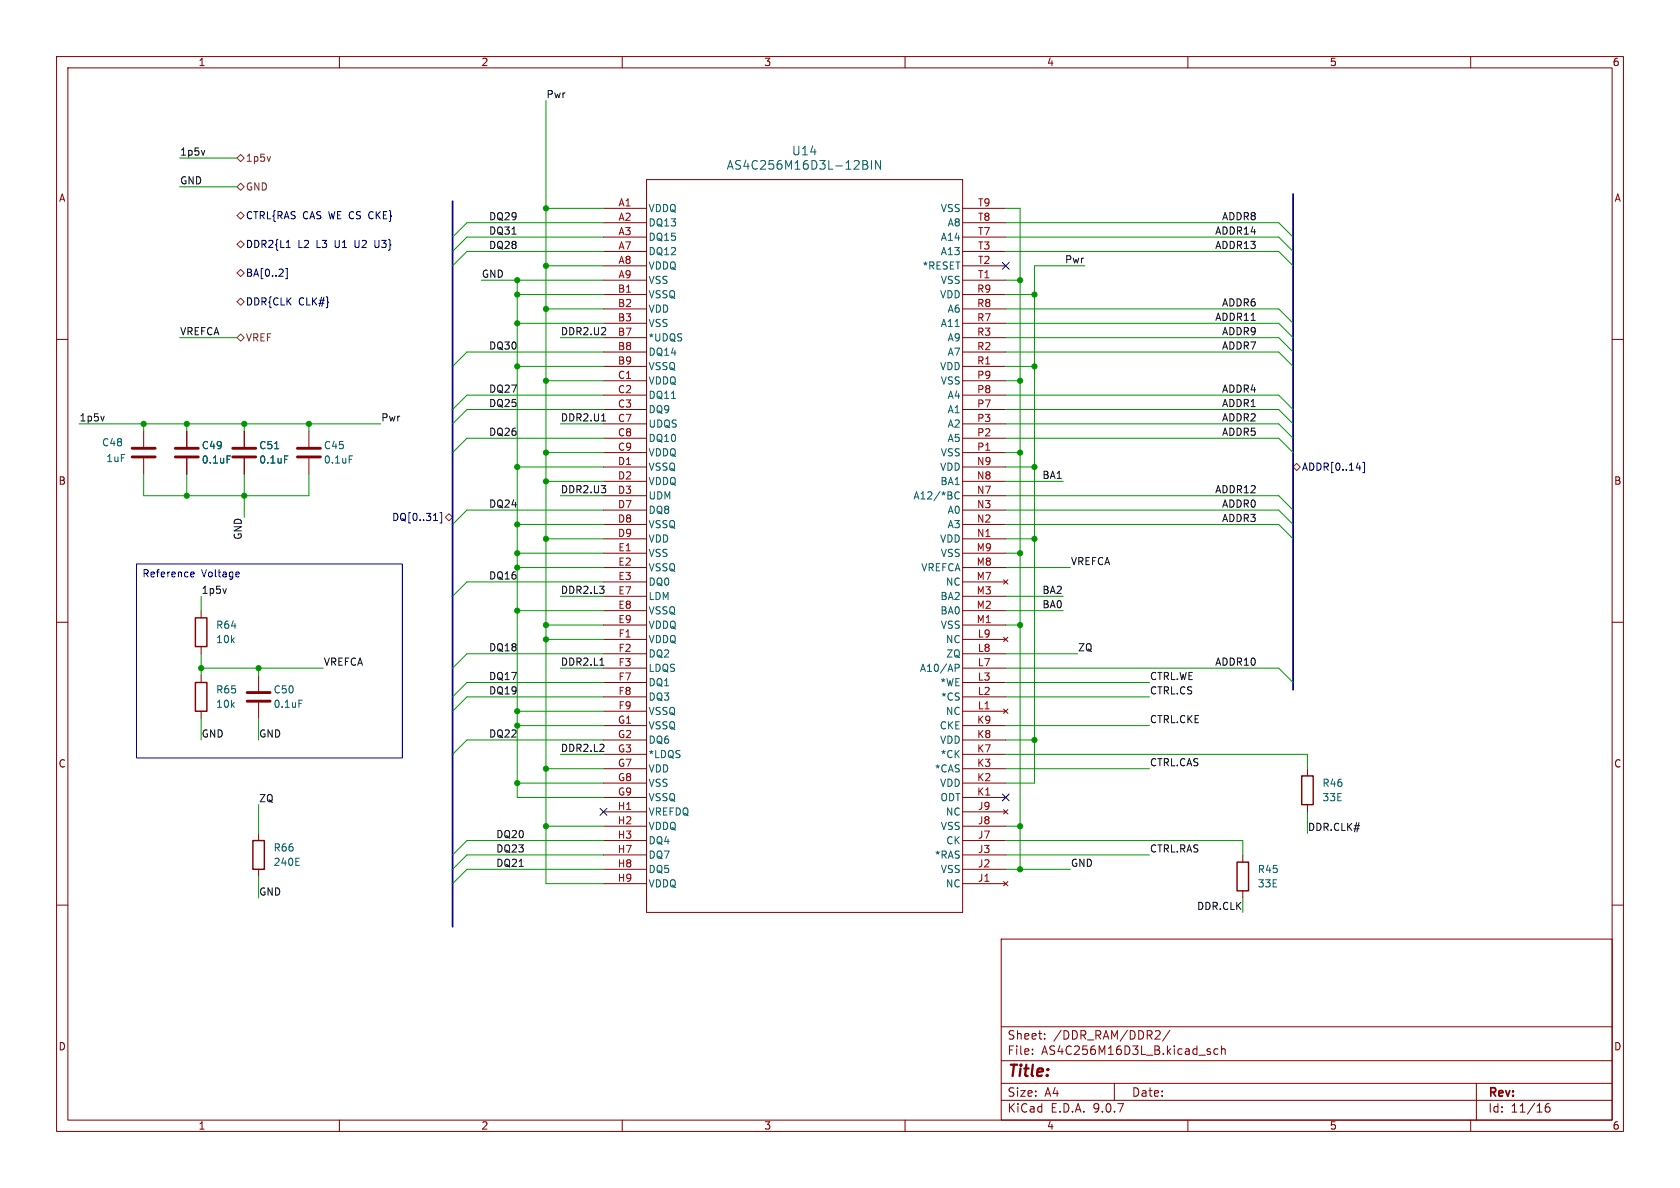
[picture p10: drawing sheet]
<svg xmlns="http://www.w3.org/2000/svg" width="297mm" height="210mm" viewBox="0 0 297 210" stroke-linecap="round" stroke-linejoin="round" font-family="sans-serif">
<g fill="none" stroke="#840000" stroke-width=".18">
<path d="M10 10h277v190h-277zM12 12h273v186h-273zM60 10v2M110 10v2M160 10v2M210 10v2M260 10v2M106.7 36.8h7.6M106.7 39.4h7.6M114.3 31.8h55.9v129.5h-55.9zM170.2 36.8h7.6M170.2 39.4h7.6"/>
<path d="M106.7 41.9h7.6M106.7 44.5h7.6M106.7 47h7.6M106.7 49.5h7.6M106.7 52.1h7.6M106.7 54.6h7.6M106.7 57.2h7.6M106.7 59.7h7.6M170.2 41.9h7.6M170.2 44.5h7.6M170.2 47h7.6M170.2 49.5h7.6"/>
<path d="M170.2 52.1h7.6M170.2 54.6h7.6M170.2 57.2h7.6M170.2 59.7h7.6M10 60h2M25.4 76.2v2.8M33 76.2v2.8M43.2 76.2v2.8M54.6 76.2v2.8M106.7 62.2h7.6M106.7 64.8h7.6M106.7 67.3h7.6"/>
<path d="M106.7 69.9h7.6M106.7 72.4h7.6M106.7 74.9h7.6M106.7 77.5h7.6M170.2 62.2h7.6M170.2 64.8h7.6M170.2 67.3h7.6M170.2 69.9h7.6M170.2 72.4h7.6M170.2 74.9h7.6M170.2 77.5h7.6M285 60h2"/>
<path d="M25.4 81v2.8M33 81v2.8M43.2 81v2.8M54.6 81v2.8M106.7 80h7.6M106.7 82.6h7.6M106.7 85.1h7.6M106.7 87.6h7.6M106.7 90.2h7.6M106.7 92.7h7.6M106.7 95.3h7.6M106.7 97.8h7.6"/>
<path d="M170.2 80h7.6M170.2 82.6h7.6M170.2 85.1h7.6M170.2 87.6h7.6M170.2 90.2h7.6M170.2 92.7h7.6M170.2 95.3h7.6M170.2 97.8h7.6M10 110h2M35.6 108v1.2M35.6 114.3v1.3M35.6 119.4v1.3"/>
<path d="M45.7 119.4v2.8M106.7 100.3h7.6M106.7 102.9h7.6M106.7 105.4h7.6M106.7 108h7.6M106.7 110.5h7.6M106.7 113h7.6M106.7 115.6h7.6M106.7 118.1h7.6M170.2 100.3h7.6M170.2 102.9h7.6M170.2 105.4h7.6"/>
<path d="M170.2 108h7.6M170.2 110.5h7.6M170.2 113h7.6M170.2 115.6h7.6M170.2 118.1h7.6M177.4 102.5l.8 .8M177.4 112.6l.8 .8M178.2 102.5l-.8 .8M178.2 112.6l-.8 .8M285 110h2M35.6 125.7v1.3M45.7 124.2v2.8"/>
<path d="M106.7 120.7h7.6M106.7 123.2h7.6M106.7 125.7h7.6M106.7 128.3h7.6M106.7 130.8h7.6M106.7 133.4h7.6M106.7 135.9h7.6M106.7 138.4h7.6M170.2 120.7h7.6M170.2 123.2h7.6M170.2 125.7h7.6M170.2 128.3h7.6"/>
<path d="M170.2 130.8h7.6M170.2 133.4h7.6M170.2 135.9h7.6M170.2 138.4h7.6M177.4 125.3l.8 .8M178.2 125.3l-.8 .8M231.1 135.9v1.3M45.7 147.3v1.3M45.7 153.7v1.2M106.7 141h7.6M106.7 143.5h7.6M106.7 146.1h7.6"/>
<path d="M106.7 148.6h7.6M106.7 151.1h7.6M106.7 153.7h7.6M106.7 156.2h7.6M170.2 141h7.6M170.2 143.5h7.6M170.2 146.1h7.6M170.2 148.6h7.6M170.2 151.1h7.6M170.2 153.7h7.6M170.2 156.2h7.6M177.4 143.1l.8 .8"/>
<path d="M177.4 155.8l.8 .8M178.2 143.1l-.8 .8M178.2 155.8l-.8 .8M219.7 151.1v1.3M219.7 157.5v1.3M231.1 142.2v1.3M10 160h2M177 166h108v32h-108zM285 160h2M60 198v2M110 198v2M160 198v2"/>
<path d="M177 194.5h108M177 191.5h108M177 187.5h108M177 181.5h108M182.5 186.3v.1M182.5 185.5v.1M184.7 183.6v.1M184.7 182.8v.1M197 191.5v3M204.5 182.2l.5 .1 .1 .3-.9 1.1h.9M206.8 182.1l-1.3 2M210 198v2"/>
<path d="M213.8 185.9l.2 .2-.2 .3M213.8 185.4l.2 .1M215.3 185.5l-.4-.1-.3 .3v.4l.1 .2h.6M216 185.5l.2-.1 .3 .1 .1 .9M216 184.9v1.5M260 198v2M261 191.5v6.5M273.9 195.1a.59 .59 0 0 0-.7 .6v.6l.1 .2 .4 .1 .3-.1v-.5l-.1-.3h-.4l-.3 .3"/>
</g>
<g fill="none" stroke="#006464" stroke-width=".18">
<path d="M152.5 28.4h.6l.2 .1v.3l-.2 .3M152.5 29.1h.6M153.1 29.1a.41 .41 0 0 1 .3 .4 .41 .41 0 0 1-.3 .4h-.6M154.1 28.4v1.5M155.7 28.4v1.5l-.9-1.5v1.5M48.6 79.3h.7M40.1 80.6h.7M50.3 80.6h.6M61.7 80.6h.6M169.6 87.1a.6 .6 0 0 0-.9 .4 .6 .6 0 0 0 .6 .7l.3-.1M168.9 117.4h.4l.3 .3-.1 .3-.6 .1M52.8 123.8h.7"/>
<path d="M52.3 153h.6M52.3 151.7h.6"/>
</g>
<path d="M34.5 109.2h2.1v5.1h-2.1zM34.5 120.7h2.1v5h-2.1zM230.1 137.2h2.1v5h-2.1zM44.7 148.6h2v5.1h-2zM218.7 152.4h2v5.1h-2z" fill="none" stroke="#840000" stroke-width=".25"/>
<path d="M23.4 79.2h4M31 79.2h4.1M41.1 79.2h4.1M52.6 79.2h4M23.4 80.8h4M31 80.8h4.1M41.1 80.8h4.1M52.6 80.8h4M43.7 122.4h4.1M43.7 124h4.1" fill="none" stroke="#840000" stroke-width=".51"/>
<g fill="none" stroke="#000084" stroke-width=".18">
<path d="M50.5 47.4h.3v1.9h-.3M50.6 43.8h.7M66.3 42.5v1l.2 .3M177.2 46.4l1.2 1.2M178.4 46.4l-1.2 1.2M76.6 92h.8M77.8 90.6h.3v1.8h-.3M239.8 82.7h.8M240.9 81.7h.3v1.9h-.3M106.1 142.9l1.2 1.2M107.3 142.9l-1.2 1.2M177.2 140.4l1.2 1.2"/>
<path d="M178.4 140.4l-1.2 1.2"/>
</g>
<path d="M41.9 38.1l.6-.6 .7 .6-.7 .6zM41.9 33l.6-.6 .7 .6-.7 .7zM41.9 27.9l.6-.6 .7 .6-.7 .7zM47.8 27.7l-.3 .8M41.9 59.7l.6-.6 .7 .6-.7 .6zM41.9 53.3l.6-.6 .7 .6-.7 .7zM41.9 48.3l.6-.7 .7 .7-.7 .6zM42.5 42.5l.7 .7-.7 .6-.6-.6zM78.7 91.4l.7-.6 .6 .6-.6 .7zM228.6 82.6l.6-.7 .7 .7-.7 .6z" fill="none" stroke="#725600" stroke-width=".18"/>
<path d="M36.2 26.6l-.3 .8M18.4 73.6l-.3 .8M106.4 74.4h.7M40 104.1l-.3 .8M106.1 117.6h.7" fill="none" stroke="#0f0f0f" stroke-width=".18"/>
<path d="M80 35.6v128.2M228.6 34.3v87.6" fill="none" stroke="#000084" stroke-width=".3"/>
<g fill="none" stroke="#009600" stroke-width=".18">
<path d="M96.5 17.8v138.4h10.2M31.7 33h10.2M31.7 27.9h10.2M96.5 36.8h10.2M106.7 39.4h-24.2l-2.5 2.5M177.8 39.4h48.3l2.5 2.5M177.8 36.8h2.5v116.9M31.7 59.7h10.2M85.1 49.5h21.6M91.4 57.2h15.3M91.4 52.1h15.3M91.4 49.5v91.5h15.3"/>
<path d="M96.5 47h10.2M96.5 54.6h10.2M99.1 59.7h7.6M106.7 44.5h-24.2l-2.5 2.5M106.7 41.9h-24.2l-2.5 2.6M177.8 59.7h48.3l2.5 2.5M177.8 44.5h48.3l2.5 2.5M177.8 54.6h48.3l2.5 2.6M177.8 41.9h48.3l2.5 2.6M177.8 57.2h48.3l2.5 2.5M177.8 52.1h5.1M177.8 49.5h2.5"/>
<path d="M191.8 47h-8.9v91.4h-5.1M14 74.9h53.3M25.4 74.9v1.3M33 74.9v1.3M43.2 74.9v1.3M54.6 74.9v1.3M91.4 64.8h15.3M96.5 67.3h10.2M99.1 74.9h7.6M106.7 62.2h-24.2l-2.5 2.6M106.7 69.9h-24.2l-2.5 2.5M106.7 72.4h-24.2l-2.5 2.5"/>
<path d="M106.7 77.5h-24.2l-2.5 2.5M177.8 62.2h48.3l2.5 2.6M177.8 74.9h48.3l2.5 2.6M177.8 69.9h48.3l2.5 2.5M177.8 72.4h48.3l2.5 2.5M177.8 77.5h48.3l2.5 2.5M177.8 64.8h5.1M177.8 67.3h2.5M25.4 83.8v3.8h29.2v-3.8M33 83.8v3.8M43.2 83.8v7.6M91.4 97.8h15.3"/>
<path d="M91.4 82.6h15.3M91.4 92.7h15.3M96.5 80h10.2M96.5 95.3h10.2M96.5 85.1h10.2M99.1 87.6h7.6M106.7 90.2h-24.2l-2.5 2.5M177.8 80h2.5M177.8 97.8h2.5M177.8 82.6h5.1M177.8 92.7h48.3l2.5 2.6M177.8 87.6h48.3l2.5 2.6"/>
<path d="M177.8 90.2h48.3l2.5 2.5M177.8 95.3h5.1M177.8 85.1h10.2M35.6 105.4v2.6M35.6 115.6v3.8M35.6 118.1h21.5M45.7 118.1v1.3M91.4 100.3h15.3M91.4 108h15.3M96.5 110.5h10.2M96.5 113h10.2M99.1 105.4h7.6"/>
<path d="M99.1 118.1h7.6M106.7 102.9h-24.2l-2.5 2.5M106.7 115.6h-24.2l-2.5 2.5M177.8 100.3h11.4M177.8 105.4h10.2M177.8 110.5h2.5M177.8 115.6h12.7M177.8 108h10.2M177.8 118.1h48.3l2.5 2.6M35.6 127v3.8M45.7 127v3.8M91.4 138.4h15.3"/>
<path d="M91.4 125.7h15.3M91.4 128.3h15.3M96.5 135.9h10.2M99.1 133.4h7.6M106.7 120.7h-24.2l-2.5 2.5M106.7 123.2h-24.2l-2.5 2.5M106.7 130.8h-24.2l-2.5 2.6M177.8 133.4h53.3v2.5M177.8 120.7h25.4M177.8 123.2h25.4M177.8 135.9h25.4M177.8 130.8h5.1"/>
<path d="M177.8 128.3h25.4M45.7 142.2v5.1M45.7 154.9v3.9M96.5 146.1h10.2M106.7 153.7h-24.2l-2.5 2.5M106.7 148.6h-24.2l-2.5 2.5M106.7 151.1h-24.2l-2.5 2.6M177.8 146.1h2.5M177.8 153.7h11.4M177.8 148.6h41.9v2.5M177.8 151.1h25.4M219.7 158.8v2.5"/>
<path d="M231.1 143.5v3.8"/>
</g>
<path d="M24.1 99.7h47v34.3h-47zM33.8 101.9h.5M33.8 101.2l.3-.1 .2 .3-.6 .1M42.1 101.1l.2 .3-.6 .1M42.2 101.9l-.1 .1" fill="none" stroke="#0000c2" stroke-width=".18"/>
<g fill="#009600" stroke="#009600" stroke-width=".18">
<circle cx="180.3" cy="110.5" r=".46"/>
<circle cx="182.9" cy="130.8" r=".46"/>
<circle cx="182.9" cy="82.6" r=".46"/>
<circle cx="182.9" cy="95.3" r=".46"/>
<circle cx="180.3" cy="97.8" r=".46"/>
<circle cx="182.9" cy="64.8" r=".46"/>
<circle cx="180.3" cy="67.3" r=".46"/>
<circle cx="180.3" cy="49.5" r=".46"/>
<circle cx="182.9" cy="52.1" r=".46"/>
<circle cx="180.3" cy="80" r=".46"/>
<circle cx="96.5" cy="135.9" r=".46"/>
<circle cx="96.5" cy="146.1" r=".46"/>
<circle cx="91.4" cy="138.4" r=".46"/>
<circle cx="91.4" cy="125.7" r=".46"/>
<circle cx="91.4" cy="128.3" r=".46"/>
<circle cx="180.3" cy="146.1" r=".46"/>
<circle cx="180.3" cy="153.7" r=".46"/>
<circle cx="91.4" cy="108" r=".46"/>
<circle cx="96.5" cy="110.5" r=".46"/>
<circle cx="91.4" cy="97.8" r=".46"/>
<circle cx="91.4" cy="100.3" r=".46"/>
<circle cx="25.4" cy="74.9" r=".46"/>
<circle cx="33" cy="74.9" r=".46"/>
<circle cx="33" cy="87.6" r=".46"/>
<circle cx="43.2" cy="74.9" r=".46"/>
<circle cx="43.2" cy="87.6" r=".46"/>
<circle cx="45.7" cy="118.1" r=".46"/>
<circle cx="35.6" cy="118.1" r=".46"/>
<circle cx="91.4" cy="52.1" r=".46"/>
<circle cx="91.4" cy="49.5" r=".46"/>
<circle cx="91.4" cy="57.2" r=".46"/>
<circle cx="96.5" cy="67.3" r=".46"/>
<circle cx="96.5" cy="54.6" r=".46"/>
<circle cx="91.4" cy="64.8" r=".46"/>
<circle cx="96.5" cy="47" r=".46"/>
<circle cx="96.5" cy="36.8" r=".46"/>
<circle cx="96.5" cy="113" r=".46"/>
<circle cx="96.5" cy="85.1" r=".46"/>
<circle cx="96.5" cy="80" r=".46"/>
<circle cx="91.4" cy="82.6" r=".46"/>
<circle cx="54.6" cy="74.9" r=".46"/>
<circle cx="96.5" cy="95.3" r=".46"/>
<circle cx="91.4" cy="92.7" r=".46"/>
</g>
<text font-size="2.8" fill="#840000" x="178" y="190.9">Title:</text>
<g font-size="2.1" fill="#006464">
<text x="139.9" y="27.7">U14</text>
<text x="128.4" y="30.2">AS4C256M16D3L-12BIN</text>
</g>
<g font-size="2.1" fill="#840000">
<text x="178" y="184">Sheet:</text>
<text x="186.2" y="184">/DDR_RAM/DDR2/</text>
<text x="178" y="186.7">File:</text>
<text x="184.1" y="186.7">AS4C256M16D3L_B.kicad_sch</text>
<text x="178" y="196.9">KiCad</text>
<text x="178" y="194.1">Size:</text>
<text x="184.7" y="194.1">A4</text>
<text x="185.7" y="196.9">E.D.A.</text>
<text x="193.3" y="196.9">9.0.7</text>
<text x="200" y="194.1">Date:</text>
<text x="263" y="194.3">Rev:</text>
<text x="263" y="196.9">Id:</text>
<text x="267.1" y="196.9">11/16</text>
</g>
<g font-size="1.8" fill="#840000">
<text x="35" y="11.9">1</text>
<text x="85" y="11.9">2</text>
<text x="135" y="11.9">3</text>
<text x="185" y="11.9">4</text>
<text x="235" y="11.9">5</text>
<text x="285" y="11.9">6</text>
<text x="10.3" y="35.9">A</text>
<text x="285.3" y="35.9">A</text>
<text x="10.3" y="85.9">B</text>
<text x="285.3" y="85.9">B</text>
<text x="10.3" y="135.9">C</text>
<text x="285.3" y="135.9">C</text>
<text x="10.3" y="185.9">D</text>
<text x="285.3" y="185.9">D</text>
<text x="35" y="199.9">1</text>
<text x="85" y="199.9">2</text>
<text x="135" y="199.9">3</text>
<text x="185" y="199.9">4</text>
<text x="235" y="199.9">5</text>
<text x="285" y="199.9">6</text>
</g>
<g font-size="1.8" fill="#0f0f0f">
<text x="96.5" y="17.4">Pwr</text>
<text x="31.7" y="27.6">1p5v</text>
<text x="31.7" y="32.7">GND</text>
<text x="86.4" y="39">DQ29</text>
<text x="86.4" y="41.6">DQ31</text>
<text x="214.7" y="41.6">ADDR14</text>
<text x="215.9" y="39">ADDR8</text>
<text x="86.4" y="44.1">DQ28</text>
<text x="188.2" y="46.6">Pwr</text>
<text x="214.7" y="44.1">ADDR13</text>
<text x="85.1" y="49.2">GND</text>
<text x="31.7" y="59.3">VREFCA</text>
<text x="99.1" y="59.3">DDR2.U2</text>
<text x="214.7" y="56.8">ADDR11</text>
<text x="215.9" y="54.3">ADDR6</text>
<text x="215.9" y="59.3">ADDR9</text>
<text x="86.4" y="61.9">DQ30</text>
<text x="215.9" y="61.9">ADDR7</text>
<text x="86.4" y="69.5">DQ27</text>
<text x="215.9" y="69.5">ADDR4</text>
<text x="14" y="74.6">1p5v</text>
<text x="67.3" y="74.6">Pwr</text>
<text x="86.4" y="72">DQ25</text>
<text x="86.4" y="77.1">DQ26</text>
<text x="99.1" y="74.6">DDR2.U1</text>
<text x="215.9" y="77.1">ADDR5</text>
<text x="215.9" y="74.6">ADDR2</text>
<text x="215.9" y="72">ADDR1</text>
<text x="86.4" y="89.8">DQ24</text>
<text x="99.1" y="87.3">DDR2.U3</text>
<text x="184.2" y="84.7">BA1</text>
<text x="214.7" y="87.3">ADDR12</text>
<text x="215.9" y="89.8">ADDR0</text>
<text x="42.8" y="95.5" transform="rotate(-90 42.8 95.5)">GND</text>
<text x="215.9" y="92.4">ADDR3</text>
<text x="189.2" y="100">VREFCA</text>
<text x="35.6" y="105.1">1p5v</text>
<text x="86.4" y="102.5">DQ16</text>
<text x="99.1" y="105.1">DDR2.L3</text>
<text x="184.2" y="107.6">BA0</text>
<text x="184.2" y="105.1">BA2</text>
<text x="57.1" y="117.8">VREFCA</text>
<text x="86.4" y="115.2">DQ18</text>
<text x="99.1" y="117.8">DDR2.L1</text>
<text x="190.5" y="115.2">ZQ</text>
<text x="214.7" y="117.8">ADDR10</text>
<text x="86.4" y="122.8">DQ19</text>
<text x="86.4" y="120.3">DQ17</text>
<text x="203.2" y="122.8">CTRL.CS</text>
<text x="203.2" y="120.3">CTRL.WE</text>
<text x="35.6" y="130.5">GND</text>
<text x="45.7" y="130.5">GND</text>
<text x="86.4" y="130.5">DQ22</text>
<text x="203.2" y="127.9">CTRL.CKE</text>
<text x="99.1" y="133">DDR2.L2</text>
<text x="203.2" y="135.5">CTRL.CAS</text>
<text x="45.7" y="141.9">ZQ</text>
<text x="87.6" y="148.2">DQ20</text>
<text x="231.1" y="147">DDR.CLK#</text>
<text x="87.6" y="150.8">DQ23</text>
<text x="87.6" y="153.3">DQ21</text>
<text x="189.2" y="153.3">GND</text>
<text x="203.2" y="150.8">CTRL.RAS</text>
<text x="45.7" y="158.4">GND</text>
<text x="211.5" y="160.9">DDR.CLK</text>
</g>
<g font-size="1.8" fill="#725600">
<text x="43.4" y="28.8">1p5v</text>
<text x="43.4" y="33.9">GND</text>
<text x="43.4" y="60.6">VREF</text>
</g>
<g font-size="1.8" fill="#000084">
<text x="43.4" y="39">CTRL{RAS</text>
<text x="53.5" y="39">CAS WE CS CKE}</text>
<text x="43.4" y="44">DDR2{L1</text>
<text x="52.6" y="44">L2</text>
<text x="56.1" y="44">L3</text>
<text x="59.5" y="44">U1</text>
<text x="63.2" y="44">U2</text>
<text x="66.9" y="44">U3}</text>
<text x="43.4" y="49.1">BA[0..2]</text>
<text x="43.4" y="54.2">DDR{CLK</text>
<text x="52.8" y="54.2">CLK#}</text>
<text x="230.1" y="83.4">ADDR[0..14]</text>
<text x="69.2" y="92.3">DQ[0..31]</text>
</g>
<g font-size="1.8" fill="#a90000">
<text x="109.2" y="36.6">A1</text>
<text x="109.2" y="39.1">A2</text>
<text x="109.2" y="41.7">A3</text>
<text x="172.8" y="36.6">T9</text>
<text x="172.8" y="39.1">T8</text>
<text x="172.8" y="41.7">T7</text>
<text x="109.2" y="44.2">A7</text>
<text x="109.2" y="46.7">A8</text>
<text x="172.8" y="44.2">T3</text>
<text x="172.8" y="46.7">T2</text>
<text x="109.1" y="51.8">B1</text>
<text x="109.2" y="49.3">A9</text>
<text x="172.6" y="51.8">R9</text>
<text x="172.8" y="49.3">T1</text>
<text x="109.1" y="54.4">B2</text>
<text x="109.1" y="56.9">B3</text>
<text x="109.1" y="59.4">B7</text>
<text x="172.6" y="54.4">R8</text>
<text x="172.6" y="56.9">R7</text>
<text x="172.6" y="59.4">R3</text>
<text x="109.1" y="62">B8</text>
<text x="109.1" y="64.5">B9</text>
<text x="172.6" y="62">R2</text>
<text x="172.6" y="64.5">R1</text>
<text x="109.1" y="67.1">C1</text>
<text x="109.1" y="69.6">C2</text>
<text x="172.6" y="67.1">P9</text>
<text x="172.6" y="69.6">P8</text>
<text x="109.1" y="72.1">C3</text>
<text x="109.1" y="74.7">C7</text>
<text x="109.1" y="77.2">C8</text>
<text x="172.6" y="72.1">P7</text>
<text x="172.6" y="74.7">P3</text>
<text x="172.6" y="77.2">P2</text>
<text x="109.1" y="79.8">C9</text>
<text x="109.1" y="82.3">D1</text>
<text x="172.6" y="82.3">N9</text>
<text x="172.6" y="79.8">P1</text>
<text x="109.1" y="84.8">D2</text>
<text x="109.1" y="87.4">D3</text>
<text x="109.1" y="89.9">D7</text>
<text x="172.6" y="84.8">N8</text>
<text x="172.6" y="87.4">N7</text>
<text x="172.6" y="89.9">N3</text>
<text x="109.1" y="92.5">D8</text>
<text x="109.1" y="95">D9</text>
<text x="172.6" y="92.5">N2</text>
<text x="172.6" y="95">N1</text>
<text x="109.2" y="97.5">E1</text>
<text x="109.2" y="100.1">E2</text>
<text x="172.6" y="97.5">M9</text>
<text x="172.6" y="100.1">M8</text>
<text x="109.2" y="102.6">E3</text>
<text x="109.2" y="105.2">E7</text>
<text x="109.2" y="107.7">E8</text>
<text x="172.6" y="102.6">M7</text>
<text x="172.6" y="105.2">M3</text>
<text x="172.6" y="107.7">M2</text>
<text x="109.2" y="110.2">E9</text>
<text x="109.2" y="112.8">F1</text>
<text x="172.6" y="110.2">M1</text>
<text x="172.8" y="112.8">L9</text>
<text x="109.2" y="115.3">F2</text>
<text x="109.2" y="117.9">F3</text>
<text x="172.8" y="115.3">L8</text>
<text x="172.8" y="117.9">L7</text>
<text x="109.2" y="120.4">F7</text>
<text x="109.2" y="122.9">F8</text>
<text x="109.2" y="125.5">F9</text>
<text x="172.8" y="120.4">L3</text>
<text x="172.8" y="122.9">L2</text>
<text x="172.8" y="125.5">L1</text>
<text x="109.1" y="128">G1</text>
<text x="109.1" y="130.6">G2</text>
<text x="172.6" y="128">K9</text>
<text x="172.6" y="130.6">K8</text>
<text x="109.1" y="133.1">G3</text>
<text x="109.1" y="135.6">G7</text>
<text x="172.6" y="133.1">K7</text>
<text x="172.6" y="135.6">K3</text>
<text x="109.1" y="143.3">H1</text>
<text x="109.1" y="138.2">G8</text>
<text x="109.1" y="140.7">G9</text>
<text x="172.6" y="138.2">K2</text>
<text x="172.6" y="140.7">K1</text>
<text x="172.8" y="143.3">J9</text>
<text x="109.1" y="145.8">H2</text>
<text x="109.1" y="148.3">H3</text>
<text x="172.8" y="145.8">J8</text>
<text x="172.8" y="148.3">J7</text>
<text x="109.1" y="150.9">H7</text>
<text x="109.1" y="153.4">H8</text>
<text x="109.1" y="156">H9</text>
<text x="172.8" y="150.9">J3</text>
<text x="172.8" y="153.4">J2</text>
<text x="172.8" y="156">J1</text>
</g>
<g font-size="1.8" fill="#006464">
<text x="114.6" y="37.7">VDDQ</text>
<text x="114.6" y="40.2">DQ13</text>
<text x="166.2" y="37.7">VSS</text>
<text x="167.4" y="40.2">A8</text>
<text x="114.6" y="42.8">DQ15</text>
<text x="114.6" y="45.3">DQ12</text>
<text x="114.6" y="47.9">VDDQ</text>
<text x="163" y="47.9">*RESET</text>
<text x="166.2" y="42.8">A14</text>
<text x="166.2" y="45.3">A13</text>
<text x="114.6" y="50.4">VSS</text>
<text x="114.6" y="52.9">VSSQ</text>
<text x="166.1" y="52.9">VDD</text>
<text x="166.2" y="50.4">VSS</text>
<text x="114.6" y="55.5">VDD</text>
<text x="114.6" y="58">VSS</text>
<text x="166.2" y="58">A11</text>
<text x="167.4" y="55.5">A6</text>
<text x="114.6" y="60.6">*UDQS</text>
<text x="114.6" y="63.1">DQ14</text>
<text x="114.6" y="65.6">VSSQ</text>
<text x="166.1" y="65.6">VDD</text>
<text x="167.4" y="60.6">A9</text>
<text x="167.4" y="63.1">A7</text>
<text x="114.6" y="68.2">VDDQ</text>
<text x="114.6" y="70.7">DQ11</text>
<text x="166.2" y="68.2">VSS</text>
<text x="167.4" y="70.7">A4</text>
<text x="114.6" y="73.3">DQ9</text>
<text x="114.6" y="75.8">UDQS</text>
<text x="167.4" y="73.3">A1</text>
<text x="167.4" y="75.8">A2</text>
<text x="17.9" y="79.1">C48</text>
<text x="18.7" y="81.9">1uF</text>
<text x="35.6" y="79.6">C49</text>
<text x="35.6" y="82.1">0.1uF</text>
<text x="45.7" y="79.6">C51</text>
<text x="45.7" y="82.1">0.1uF</text>
<text x="57.2" y="79.6">C45</text>
<text x="57.2" y="82.1">0.1uF</text>
<text x="114.6" y="78.3">DQ10</text>
<text x="114.6" y="80.9">VDDQ</text>
<text x="114.6" y="83.4">VSSQ</text>
<text x="166.1" y="83.4">VDD</text>
<text x="166.2" y="80.9">VSS</text>
<text x="167.4" y="78.3">A5</text>
<text x="114.6" y="86">VDDQ</text>
<text x="114.6" y="88.5">UDM</text>
<text x="161.4" y="88.5">A12/*BC</text>
<text x="166.2" y="86">BA1</text>
<text x="114.6" y="91">DQ8</text>
<text x="114.6" y="93.6">VSSQ</text>
<text x="167.4" y="91">A0</text>
<text x="167.4" y="93.6">A3</text>
<text x="114.6" y="96.1">VDD</text>
<text x="114.6" y="98.7">VSS</text>
<text x="114.6" y="101.2">VSSQ</text>
<text x="162.8" y="101.2">VREFCA</text>
<text x="166.1" y="96.1">VDD</text>
<text x="166.2" y="98.7">VSS</text>
<text x="114.6" y="103.7">DQ0</text>
<text x="114.6" y="106.3">LDM</text>
<text x="166.2" y="106.3">BA2</text>
<text x="167.1" y="103.7">NC</text>
<text x="38.1" y="113.9">10k</text>
<text x="38.1" y="111.4">R64</text>
<text x="114.6" y="108.8">VSSQ</text>
<text x="114.6" y="111.4">VDDQ</text>
<text x="114.6" y="113.9">VDDQ</text>
<text x="166.2" y="108.8">BA0</text>
<text x="166.2" y="111.4">VSS</text>
<text x="167.1" y="113.9">NC</text>
<text x="114.6" y="116.4">DQ2</text>
<text x="114.6" y="119">LDQS</text>
<text x="162.5" y="119">A10/AP</text>
<text x="167.2" y="116.4">ZQ</text>
<text x="38.1" y="125.3">10k</text>
<text x="38.1" y="122.8">R65</text>
<text x="48.3" y="122.8">C50</text>
<text x="48.3" y="125.3">0.1uF</text>
<text x="114.6" y="121.5">DQ1</text>
<text x="114.6" y="124.1">DQ3</text>
<text x="166.2" y="121.5">*WE</text>
<text x="166.3" y="124.1">*CS</text>
<text x="114.6" y="126.6">VSSQ</text>
<text x="114.6" y="129.1">VSSQ</text>
<text x="114.6" y="131.7">DQ6</text>
<text x="166" y="129.1">CKE</text>
<text x="166.1" y="131.7">VDD</text>
<text x="167.1" y="126.6">NC</text>
<text x="114.6" y="134.2">*LDQS</text>
<text x="114.6" y="136.8">VDD</text>
<text x="165.2" y="136.8">*CAS</text>
<text x="166.2" y="134.2">*CK</text>
<text x="114.6" y="139.3">VSS</text>
<text x="114.6" y="141.8">VSSQ</text>
<text x="166.1" y="139.3">VDD</text>
<text x="166.2" y="141.8">ODT</text>
<text x="233.7" y="139.3">R46</text>
<text x="233.7" y="141.8">33E</text>
<text x="114.6" y="144.4">VREFDQ</text>
<text x="114.6" y="146.9">VDDQ</text>
<text x="114.6" y="149.5">DQ4</text>
<text x="166.2" y="146.9">VSS</text>
<text x="167.1" y="144.4">NC</text>
<text x="167.2" y="149.5">CK</text>
<text x="48.3" y="153.3">240E</text>
<text x="48.3" y="150.7">R66</text>
<text x="114.6" y="152">DQ7</text>
<text x="114.6" y="154.5">DQ5</text>
<text x="165.2" y="152">*RAS</text>
<text x="166.2" y="154.5">VSS</text>
<text x="222.3" y="154.5">R45</text>
<text x="114.6" y="157.1">VDDQ</text>
<text x="167.1" y="157.1">NC</text>
<text x="222.3" y="157.1">33E</text>
</g>
<g font-size="1.8" fill="#0000c2">
<text x="25.1" y="102.4">Reference</text>
<text x="35.6" y="102.4">Voltage</text>
</g>
</svg>
